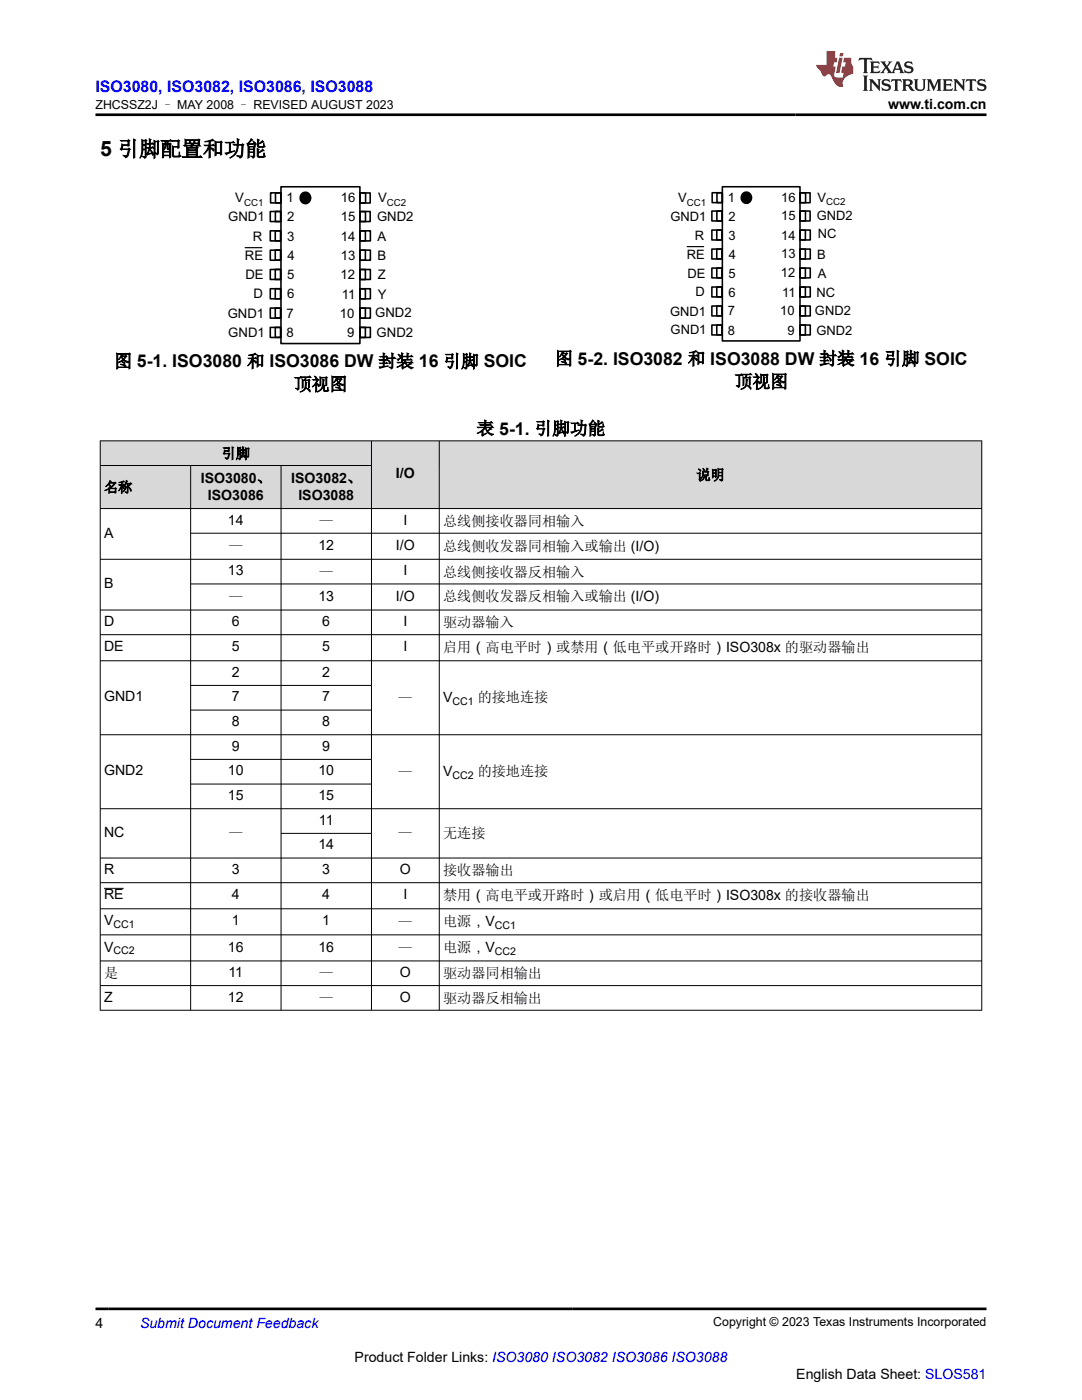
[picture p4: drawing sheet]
<svg xmlns="http://www.w3.org/2000/svg" width="216mm" height="279mm" viewBox="0 0 216 279" stroke-linecap="round" stroke-linejoin="round" font-family="sans-serif">
<g fill="none" stroke="#000" stroke-width=".32">
<path d="M54 38.5h2.1v2h-2.1zM55 38.5h1v2h-1zM56.1 37.3h15.7v31.3h-15.7zM71.8 38.5h2.1v2h-2.1zM71.9 38.5h1v2h-1zM53.9 42.2h2.1v2h-2.1zM53.9 46.1h2.1v2h-2.1zM53.9 49.9h2.1v2h-2.1zM53.9 53.8h2.1v2h-2.1zM53.9 57.6h2.1v2h-2.1zM54.9 46.1h1.1v2h-1.1zM54.9 49.9h1.1v2h-1.1z"/>
<path d="M54.9 53.8h1.1v2h-1.1zM54.9 57.6h1.1v2h-1.1zM54.9 42.2h1.1v2h-1.1zM71.8 42.2h2.1v2h-2.1zM71.8 46.1h2.1v2h-2.1zM71.8 49.9h2.1v2h-2.1zM71.8 53.8h2.1v2h-2.1zM71.8 57.6h2.1v2h-2.1zM71.8 46.1h1.1v2h-1.1zM71.8 49.9h1.1v2h-1.1zM71.8 53.8h1.1v2h-1.1zM71.8 57.6h1.1v2.1h-1.1z"/>
<path d="M71.9 42.2h1v2h-1zM53.9 61.5h2.1v2h-2.1zM53.9 65.3h2.1v2h-2.1zM54.9 61.5h1.1v2h-1.1zM54.9 65.3h1.1v2h-1.1zM71.8 61.5h2.1v2h-2.1zM71.8 65.3h2.1v2h-2.1zM71.8 61.5h1.1v2h-1.1zM71.8 65.3h1.1v2h-1.1z"/>
<circle cx="60.9" cy="39.5" r="1.08"/>
</g>
<g fill="#000">
<circle cx="60.9" cy="39.5" r="1.08"/>
<circle cx="148.9" cy="39.4" r="1.06"/>
</g>
<path d="M48.9 49.4h3.4" fill="none" stroke="#000" stroke-width=".24"/>
<g fill="none" stroke="#000" stroke-width=".31">
<path d="M142.1 38.5h2v1.9h-2zM143.1 38.5h1v1.9h-1zM144.1 37.3h15.5v30.7h-15.5zM159.6 38.5h2v2h-2zM159.7 38.5h1v2h-1zM142 42.1h2.1v2h-2.1zM142 45.9h2.1v2h-2.1zM142 49.7h2.1v2h-2.1zM142 53.5h2.1v2h-2.1zM142 57.3h2.1v2h-2.1zM143 45.9h1.1v2h-1.1zM143 49.7h1.1v2h-1.1z"/>
<path d="M143 53.5h1.1v2h-1.1zM143 57.3h1.1v2h-1.1zM143 42.1h1.1v2h-1.1zM159.6 42.1h2v2h-2zM159.6 45.9h2.1v2h-2.1zM159.6 49.7h2.1v2h-2.1zM159.6 53.5h2.1v2h-2.1zM159.6 57.3h2.1v2h-2.1zM159.6 45.9h1.1v2h-1.1zM159.6 49.7h1.1v2h-1.1zM159.6 53.5h1.1v2h-1.1zM159.6 57.3h1.1v2h-1.1z"/>
<path d="M159.7 42.1h1v2h-1zM142 61.1h2.1v2h-2.1zM142 64.9h2.1v1.9h-2.1zM143 61.1h1.1v1.9h-1.1zM143 64.9h1.1v1.9h-1.1zM159.6 61.1h2.1v2h-2.1zM159.6 64.9h2.1v1.9h-2.1zM159.6 61.1h1.1v2h-1.1zM159.6 64.9h1.1v1.9h-1.1z"/>
<circle cx="148.9" cy="39.4" r="1.06"/>
</g>
<path d="M137.1 49.2h3.3" fill="none" stroke="#000" stroke-width=".23"/>
<g fill="#d8d8d8">
<path d="M20 88h175.9v4.9h-175.9z" fill-rule="evenodd"/>
<path d="M20.1 88h54v4.8h-54z" fill-rule="evenodd"/>
<path d="M74.2 88h13.4v13.4h-13.4z" fill-rule="evenodd"/>
<path d="M87.7 88h108.1v13.4h-108.1z" fill-rule="evenodd"/>
<path d="M20.1 93h17.9v8.4h-17.9z" fill-rule="evenodd"/>
<path d="M38.1 93h17.9v8.4h-17.9z" fill-rule="evenodd"/>
<path d="M56.1 93h18v8.4h-18z" fill-rule="evenodd"/>
</g>
<g fill="none" stroke="#000" stroke-width=".2">
<path d="M19.9 88h176.1M19.9 92.9h54.3M20 87.9v113.8M38 92.9v108.8M56.1 92.9v108.8M74.1 87.9v113.8M87.7 87.9v113.8M195.9 87.9v113.8M19.9 111.6h176.1M38 106.4h158M38 116.5h158M196 101.5h-176.1"/>
<path d="M19.9 121.7h176.1M19.9 126.7h176.1M19.9 131.9h176.1M38 136.8h36.2M19.9 146.6h176.1M38 141.7h36.2M38 151.6h36.2M38 156.5h36.2M19.9 161.4h176.1M19.9 171.2h176.1M19.9 176.2h176.1M20.8 177.3h3.9"/>
<path d="M56.1 166.3h18.1M19.9 181.4h176.1M19.9 186.6h176.1M19.9 191.8h176.1M19.9 196.7h176.1M19.9 201.6h176.1"/>
</g>
<path d="M171.5 11.6l-.2 .5 .5-.2h.6v.1v2.2l-.2 .4h1l-.2-.4v-2.2v-.1h.5l.5 .2-.1-.5zM173.6 12.3l.2 .4v1.5l-.2 .4h1.9l.1-.6a1.08 1.08 0 0 1-1.3 .2v-.7h.6l.4 .2v-.7l-.4 .2h-.6v-.5l.2-.2a1 1 0 0 1 1 .3l-.1-.5zM175.7 12.3l.9 1.1-1 1.2h.9l-.2-.2 .5-.8 .4 .8-.2 .2h1.6l-.2-.2 .2-.5h.9l.1 .5-.1 .2h.9l-.2-.3-.8-2h-.5l-.9 2.2-.9-1.1 .9-1.1h-.8l.2 .2-.4 .6-.4-.6 .2-.2zM179 12.7l.4 1h-.7zM180.7 12.4a.65 .65 0 0 0-.2 .7 .65 .65 0 0 0 .6 .5l.6 .1 .1 .3a.79 .79 0 0 1-.7 .4 .79 .79 0 0 1-.7-.5l.1 .7 .2-.1a.93 .93 0 0 0 1.1 .1 .93 .93 0 0 0 .4-1 1.46 1.46 0 0 0-1.2-.6l-.1-.3a1.09 1.09 0 0 1 1.2 .2l-.2-.6-.1 .1-.5-.2zM172.2 15.1l.2 .4v2.2l-.2 .4h1l-.2-.4v-2.2l.2-.4zM173.4 15.8l.2 .4v1.5l-.2 .4h.8l-.3-.4 .1-1.3 1.6 1.8v-2l.2-.4h-.7l.1 .2 .1 1.1-1.2-1.3zM176.2 15.9a.65 .65 0 0 0-.2 .8 .65 .65 0 0 0 .6 .4l.6 .2 .1 .2a.79 .79 0 0 1-.7 .4 .79 .79 0 0 1-.7-.5l.1 .7 .2-.1a.93 .93 0 0 0 1.1 .1 .93 .93 0 0 0 .4-.9 1.46 1.46 0 0 0-1.2-.6l-.1-.4a1.09 1.09 0 0 1 1.2 .2l-.1-.6-.2 .1-.5-.1zM177.9 15.8l-.1 .6a.63 .63 0 0 1 .8-.3v1.6l-.3 .4h1l-.2-.4v-1.6a.66 .66 0 0 1 .8 .3l-.1-.6zM180 15.8l.2 .4v1.5l-.2 .4h1l-.2-.2-.1-.7h.5l.1 .2a.79 .79 0 0 0 1.2 .6l-1-.9a.61 .61 0 0 0 .6-.6 .61 .61 0 0 0-.5-.7zM180.8 16.1h.1a.47 .47 0 0 1 .5 .1 .47 .47 0 0 1 .1 .5l-.1 .1-.7 .1zM182.3 15.8l.2 .2a2.27 2.27 0 0 0 .4 2 1.04 1.04 0 0 0 1.7-.7v-1.3l.2-.2h-.8l.2 .4v1.1a.6 .6 0 0 1-.6 .6 .6 .6 0 0 1-.6-.6v-1.1l.3-.4zM184.9 15.8l.2 .4v1.5l-.2 .4h.8l-.3-.4v-1.4l.9 1.9 .9-1.9v1.4l-.3 .4h1l-.2-.4v-1.5l.2-.4h-.8l-.7 1.5-.6-1.5zM188.1 15.8l.2 .4v1.5l-.2 .4h1.9l.1-.6a1.09 1.09 0 0 1-1.3 .2v-.7h.6l.4 .2v-.6l-.4 .2h-.6v-.6l.2-.1a1.01 1.01 0 0 1 1 .3l-.1-.6zM190.2 15.8l.3 .4v1.5l-.3 .4h.8l-.2-.4v-1.3l1.6 1.8v-2l.2-.4h-.7l.2 .2v1.1l-1.2-1.3zM192.8 15.8l-.1 .6a.63 .63 0 0 1 .8-.3v1.6l-.3 .4h1l-.2-.4v-1.6a.66 .66 0 0 1 .8 .3l-.1-.6zM195.2 15.9a.65 .65 0 0 0-.2 .8 .65 .65 0 0 0 .6 .4l.6 .2 .2 .2a.79 .79 0 0 1-.7 .4 .79 .79 0 0 1-.7-.5l.1 .7 .2-.1a.93 .93 0 0 0 1 .1 .93 .93 0 0 0 .5-.9 1.46 1.46 0 0 0-1.3-.6v-.4a1.09 1.09 0 0 1 1.2 .2l-.2-.6-.2 .1-.5-.1z" fill="#231f20"/>
<path d="M164.9 10.2v2.8h-2l.1 .3 .8 1a.95 .95 0 0 0 1 .9 .59 .59 0 0 1 .5-.4 .59 .59 0 0 1 .5 .4l.4 .7a1.59 1.59 0 0 0 2.1 1.4 1.61 1.61 0 0 1 1-2.3l1-.3-.1-1.5a1.59 1.59 0 0 1-.3-1.7h-1.5l-.2 .9h.6l-.2 .9h-.5l-.2 1v.2l.4 .1-.1 .9h-.7a.73 .73 0 0 1-1-.7l.3-1.5h-.5l.1-.9h.5l.2-.9h-.5v-1.3zM167.4 11.5l-.6 3.1h.7l.6-3.1zM167.6 10.6l-.1 .6h.7l.1-.6z" fill="#ed1c24"/>
<path d="M19 22.9h177.8M19 261.2h177.8" fill="none" stroke="#000" stroke-width=".53"/>
<text font-size="4.2" x="20" y="31.2">5 引脚配置和功能</text>
<g font-size="3.5">
<text x="22.8" y="73.3">图 5-1. ISO3080 和 ISO3086 DW 封装 16 引脚 SOIC</text>
<text x="58.7" y="77.9">顶视图</text>
<text x="110.8" y="72.8">图 5-2. ISO3082 和 ISO3088 DW 封装 16 引脚 SOIC</text>
<text x="146.6" y="77.4">顶视图</text>
<text x="95.1" y="86.7">表 5-1. 引脚功能</text>
</g>
<text font-size="3.2" fill="#00f" x="19" y="18.3">ISO3080, ISO3082, ISO3086, ISO3088</text>
<g font-size="2.8">
<text x="177.2" y="21.7">www.ti.com.cn</text>
<text x="44.2" y="91.5">引脚</text>
<text x="79" y="95.5">I/O</text>
<text x="139" y="95.8">说明</text>
<text x="20.8" y="98.2">名称</text>
<text x="40.1" y="96.4">ISO3080、</text>
<text x="41.5" y="99.8">ISO3086</text>
<text x="58.1" y="96.4">ISO3082、</text>
<text x="59.5" y="99.8">ISO3088</text>
<text x="20.8" y="107.3">A</text>
<text x="45.5" y="104.7">14</text>
<text x="63.7" y="105">—</text>
<text x="80.5" y="104.7">I</text>
<text x="88.4" y="105">总线侧接收器同相输入</text>
<text x="45.6" y="110">—</text>
<text x="63.5" y="109.7">12</text>
<text x="79" y="109.7">I/O</text>
<text x="88.4" y="109.9">总线侧收发器同相输入或输出 (I/O)</text>
<text x="20.8" y="117.4">B</text>
<text x="45.5" y="114.8">13</text>
<text x="63.5" y="119.9">13</text>
<text x="63.7" y="115.1">—</text>
<text x="79" y="119.9">I/O</text>
<text x="80.5" y="114.8">I</text>
<text x="88.4" y="115.1">总线侧接收器反相输入</text>
<text x="20.8" y="124.9">D</text>
<text x="45.6" y="120.2">—</text>
<text x="46.3" y="124.9">6</text>
<text x="64.3" y="124.9">6</text>
<text x="80.5" y="124.9">I</text>
<text x="88.4" y="120">总线侧收发器反相输入或输出 (I/O)</text>
<text x="88.4" y="125.2">驱动器输入</text>
<text x="20.8" y="130">DE</text>
<text x="46.3" y="130">5</text>
<text x="64.3" y="130">5</text>
<text x="80.5" y="130">I</text>
<text x="88.4" y="130.1">启用（高电平时）或禁用（低电平或开路时）ISO308x 的驱动器输出</text>
<text x="46.3" y="135.1">2</text>
<text x="64.3" y="135.1">2</text>
<text x="20.8" y="140">GND1</text>
<text x="46.3" y="140">7</text>
<text x="64.3" y="140">7</text>
<text x="79.5" y="140.3">—</text>
<text x="88.4" y="140.1">V</text>
<text x="95.3" y="140.1">的接地连接</text>
<text x="46.3" y="144.9">8</text>
<text x="46.3" y="149.8">9</text>
<text x="64.3" y="144.9">8</text>
<text x="64.3" y="149.8">9</text>
<text x="20.8" y="154.7">GND2</text>
<text x="45.5" y="154.7">10</text>
<text x="63.5" y="154.7">10</text>
<text x="79.5" y="155">—</text>
<text x="88.4" y="154.9">V</text>
<text x="95.3" y="154.9">的接地连接</text>
<text x="45.5" y="159.7">15</text>
<text x="63.5" y="159.7">15</text>
<text x="20.8" y="167">NC</text>
<text x="45.6" y="167.3">—</text>
<text x="63.6" y="164.6">11</text>
<text x="79.5" y="167.3">—</text>
<text x="88.4" y="167.3">无连接</text>
<text x="63.5" y="169.5">14</text>
<text x="20.8" y="174.4">R</text>
<text x="20.8" y="179.5">RE</text>
<text x="46.3" y="174.4">3</text>
<text x="46.3" y="179.5">4</text>
<text x="64.3" y="174.4">3</text>
<text x="64.3" y="179.5">4</text>
<text x="79.8" y="174.4">O</text>
<text x="80.5" y="179.5">I</text>
<text x="88.4" y="174.7">接收器输出</text>
<text x="88.4" y="179.6">禁用（高电平或开路时）或启用（低电平时）ISO308x 的接收器输出</text>
<text x="20.8" y="184.7">V</text>
<text x="46.3" y="184.7">1</text>
<text x="64.3" y="184.7">1</text>
<text x="79.5" y="185">—</text>
<text x="88.4" y="184.8">电源，V</text>
<text x="20.8" y="189.9">V</text>
<text x="45.5" y="189.9">16</text>
<text x="63.5" y="189.9">16</text>
<text x="79.5" y="190.2">—</text>
<text x="88.4" y="190">电源，V</text>
<text x="20.8" y="195.2">是</text>
<text x="45.6" y="195">11</text>
<text x="63.7" y="195.2">—</text>
<text x="79.8" y="195">O</text>
<text x="88.4" y="195.2">驱动器同相输出</text>
<text x="20.8" y="199.9">Z</text>
<text x="45.5" y="199.9">12</text>
<text x="63.7" y="200.2">—</text>
<text x="79.8" y="199.9">O</text>
<text x="88.4" y="200.2">驱动器反相输出</text>
<text x="19" y="265">4</text>
<text x="70.8" y="271.9">Product Folder Links: ISO3080 ISO3082 ISO3086 ISO3088</text>
<text x="158.9" y="275.3">English Data Sheet: SLOS581</text>
</g>
<text font-size="2.8" fill="#00f" x="27.9" y="265">Submit Document Feedback</text>
<g font-size="2.6">
<text x="47" y="40.4">V</text>
<text x="57.2" y="40.3">1</text>
<text x="68" y="40.3">16</text>
<text x="75.5" y="40.3">V</text>
<text x="135.3" y="40.3">V</text>
<text x="145.2" y="40.2">1</text>
<text x="155.9" y="40.3">16</text>
<text x="163.1" y="40.2">V</text>
<text x="45.5" y="44.2">GND1</text>
<text x="57.3" y="44.1">2</text>
<text x="68" y="44.1">15</text>
<text x="75.2" y="44.1">GND2</text>
<text x="133.8" y="44.1">GND1</text>
<text x="138.6" y="47.9">R</text>
<text x="145.3" y="47.9">3</text>
<text x="145.4" y="44">2</text>
<text x="155.9" y="47.9">14</text>
<text x="155.9" y="44">15</text>
<text x="163" y="44">GND2</text>
<text x="163.2" y="47.5">NC</text>
<text x="48.9" y="51.9">RE</text>
<text x="50.5" y="48.1">R</text>
<text x="57.3" y="48.1">3</text>
<text x="57.4" y="51.9">4</text>
<text x="68" y="51.8">13</text>
<text x="68" y="48.1">14</text>
<text x="75.3" y="51.9">B</text>
<text x="75.4" y="48.1">A</text>
<text x="137.1" y="51.6">RE</text>
<text x="145.4" y="51.6">4</text>
<text x="155.9" y="51.6">13</text>
<text x="163.1" y="51.6">B</text>
<text x="49" y="55.7">DE</text>
<text x="50.6" y="59.4">D</text>
<text x="57.3" y="55.7">5</text>
<text x="57.3" y="59.6">6</text>
<text x="68" y="55.7">12</text>
<text x="68.2" y="59.7">11</text>
<text x="75.4" y="59.6">Y</text>
<text x="75.4" y="55.7">Z</text>
<text x="137.2" y="55.4">DE</text>
<text x="138.8" y="59">D</text>
<text x="145.3" y="55.4">5</text>
<text x="145.3" y="59.2">6</text>
<text x="155.8" y="55.3">12</text>
<text x="156.1" y="59.3">11</text>
<text x="162.9" y="59.3">NC</text>
<text x="163.2" y="55.4">A</text>
<text x="45.4" y="63.5">GND1</text>
<text x="57.2" y="63.4">7</text>
<text x="67.8" y="63.4">10</text>
<text x="74.9" y="63.3">GND2</text>
<text x="133.7" y="63.1">GND1</text>
<text x="145.3" y="63">7</text>
<text x="155.7" y="63">10</text>
<text x="162.6" y="62.9">GND2</text>
<text x="45.6" y="67.3">GND1</text>
<text x="57.2" y="67.3">8</text>
<text x="69.2" y="67.3">9</text>
<text x="75.2" y="67.3">GND2</text>
<text x="133.8" y="66.7">GND1</text>
<text x="145.2" y="66.8">8</text>
<text x="157.1" y="66.8">9</text>
<text x="162.9" y="66.8">GND2</text>
</g>
<g font-size="2.5">
<text x="19.1" y="21.8">ZHCSSZ2J – MAY 2008 – REVISED AUGUST 2023</text>
<text x="142.3" y="264.7">Copyright © 2023 Texas Instruments Incorporated</text>
</g>
<g font-size="2.1">
<text x="90.3" y="140.7">CC1</text>
<text x="90.3" y="155.5">CC2</text>
<text x="22.6" y="185.3">CC1</text>
<text x="98.8" y="185.4">CC1</text>
<text x="22.6" y="190.5">CC2</text>
<text x="98.8" y="190.6">CC2</text>
</g>
<g font-size="1.9">
<text x="48.7" y="41.1">CC1</text>
<text x="77.2" y="41.1">CC2</text>
<text x="137.1" y="41.1">CC1</text>
<text x="164.8" y="41">CC2</text>
</g>
</svg>
